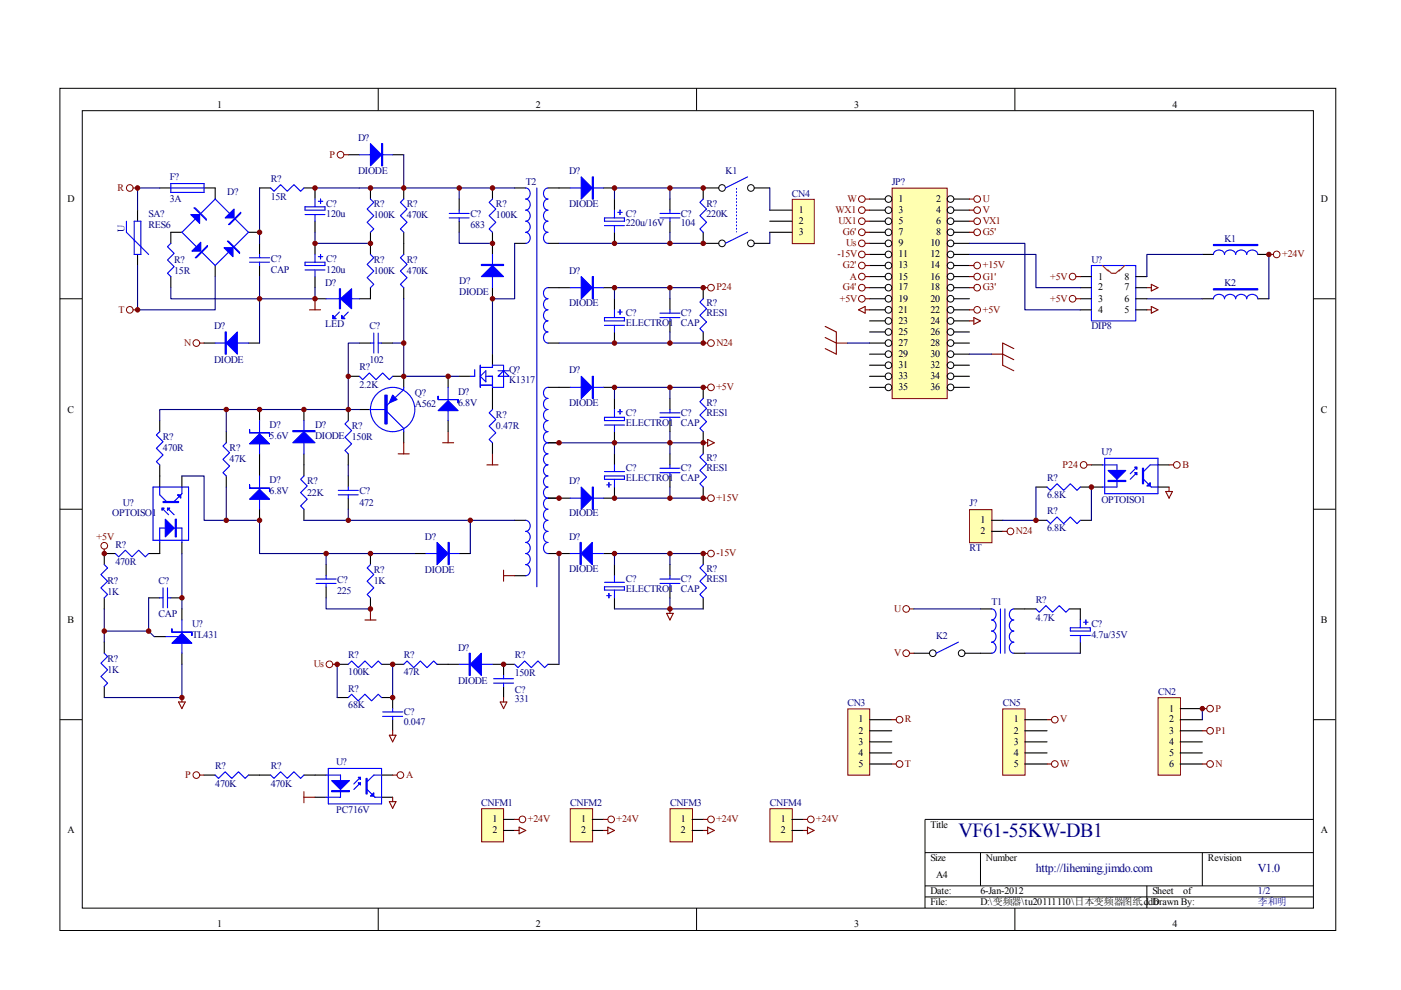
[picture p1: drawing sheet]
<svg xmlns="http://www.w3.org/2000/svg" width="297mm" height="210mm" viewBox="0 0 297 210" stroke-linecap="round" stroke-linejoin="round" font-family="sans-serif">
<g fill="none" stroke="#000" stroke-width=".21">
<path d="M12.7 18.7h270.5v178.6h-270.5zM80.2 18.7v4.7M147.7 18.7v4.7M215.2 18.7v4.7M17.4 23.5h261.1v169h-261.1zM12.7 63.3h4.7M278.4 63.3h4.7M12.7 108h4.7M278.4 108h4.7M12.7 152.6h4.7M278.4 152.6h4.7M278.4 173.7h-82.3v18.8"/>
<path d="M80.2 192.5v4.7M147.7 192.5v4.7M196.1 180.8h82.3M196.1 187.8h82.3M196.1 190.2h82.3M207.9 180.8v7M215.2 192.5v4.7M243.2 187.8v4.7M254.9 180.8v7"/>
</g>
<g fill="none" stroke="#000" stroke-width=".23">
<path d="M33.9 39.9h2.3M43.3 39.9h2.3v2.3M55 39.9h2.4M64.4 39.9h2.4v2.3M78.5 39.9v2.3M85.6 39.9v2.3M104.4 39.9v2.3M109.1 39.9h2.4M116.2 39.9h4.7M127.9 39.9h2.4M149.1 39.9v2.3M29.2 44.6v2.3"/>
<path d="M29.2 53.9v2.4M36.2 58.6v2.4M38.6 49.3h-2.4v2.3M45.6 56.3v2.3M52.7 49.3h2.3M55 51.6v2.3M55 56.3v2.3M66.8 46.9v2.4M66.8 51.6v2.3M66.8 58.6v2.4M78.5 49.3v4.6M85.6 49.3v4.6"/>
<path d="M97.4 42.2v2.4M97.4 46.9v2.4M104.4 49.3v4.6M109.1 51.6h2.4M116.2 51.6h2.3M130.3 42.2v2.4M130.3 49.3v2.3M142 42.2v2.4M142 46.9v2.4M149.1 49.3v2.3M43.3 72.7h2.3M52.7 72.7h2.3"/>
<path d="M66.8 63.3h2.3M73.8 79.8h2.4M76.2 72.7h2.3M78.5 61v2.3h-2.3M80.9 72.7h2.3M83.2 79.8h2.4v2.3M85.6 61v2.3M95 79.8v2.3M97.4 79.8h2.3M104.4 61v2.3M104.4 75.1v2.3M116.2 72.7h2.3"/>
<path d="M116.2 61h4.7M127.9 61h2.4M130.3 63.3v2.4M130.3 70.4v2.3M142 63.3v2.4M142 68v2.4M149.1 61v2.3M149.1 70.4v2.3M33.9 89.2v2.3M33.9 98.6v4.7M48 91.5v2.4M55 86.8v2.4"/>
<path d="M55 96.2v4.7M64.4 86.8v2.4M64.4 96.2v4.7M73.8 86.8v2.4M73.8 96.2v2.4M76.2 86.8h2.3M85.6 91.5v2.4M95 89.2v2.3M104.4 82.1v4.7M104.4 93.9v2.3M116.2 93.9h2.3M116.2 82.1h4.7"/>
<path d="M127.9 82.1h2.4M130.3 84.5v2.3M130.3 91.5v2.4M130.3 96.2v2.4M142 84.5v2.3M142 89.2v2.3M142 96.2v2.4M149.1 82.1v2.4M149.1 91.5v4.7M24.5 117.4h-2.4v2.3M33.9 115v2.4h-2.4M38.6 100.9v2.4"/>
<path d="M38.6 115v2.4M48 100.9v2.4M55 108v2.3M64.4 108v2.3M69.1 119.7v2.4M73.8 100.9v2.4M73.8 105.6v2.4M78.5 117.4v2.3M88 117.4h2.3M97.4 117.4h2.3M109.1 110.3h2.4M116.2 105.6h4.7"/>
<path d="M116.2 117.4h4.7M127.9 117.4h2.4M130.3 103.3v2.3h-2.4M130.3 119.7v2.4M142 100.9v2.4M142 119.7v2.4M149.1 103.3v2.3M149.1 117.4v2.3M22.1 126.8v2.3M22.1 136.2v2.3M31.5 126.8h2.4M32.7 135h2.3"/>
<path d="M36.2 126.8h2.4M38.6 129.1v2.4M38.6 138.5v2.4M69.1 124.4v2.4M78.5 126.8v2.3M109.1 122.1h2.4M130.3 126.8v2.3M142 124.4v2.4M149.1 126.8v2.3M22.1 145.5v2.4"/>
</g>
<g fill="none" stroke="#00f" stroke-width=".23">
<path d="M36.2 38.9h7.1v1.9h-7.1zM36.2 39.9h7.1M57.4 39.9l.7 .7 1.4-1.4 1.4 1.4 1.4-1.4 1.4 1.4 .7-.7M111.5 39.9a1.2 1.2 0 0 1 .9 1.1 1.2 1.2 0 0 1-.9 1.2 1.2 1.2 0 0 1 .9 1.2 1.2 1.2 0 0 1-.9 1.2 1.2 1.2 0 0 1 .9 1.1 1.2 1.2 0 0 1-.9 1.2 1.2 1.2 0 0 1 .9 1.2 1.2 1.2 0 0 1-.9 1.2 1.2 1.2 0 0 1 .9 1.1 1.2 1.2 0 0 1-.9 1.2M113.8 39.9v84.5M116.2 39.9a1.2 1.2 0 0 0-1 1.1 1.2 1.2 0 0 0 1 1.2 1.2 1.2 0 0 0-1 1.2 1.2 1.2 0 0 0 1 1.2 1.2 1.2 0 0 0-1 1.1 1.2 1.2 0 0 0 1 1.2 1.21 1.21 0 0 0-1 1.2 1.21 1.21 0 0 0 1 1.2 1.2 1.2 0 0 0-1 1.1 1.2 1.2 0 0 0 1 1.2M120.9 39.9h7M26.8 46.9v2.4l4.7 4.6M28.5 46.9h1.4v7h-1.4zM36.2 51.6l-.7 .7 1.4 1.4-1.4 1.4 1.4 1.4-1.4 1.4 .7 .7M41.2 44.1h.2l2.3 2.3v.3zM41.4 54.7l2.6-2.6v.2l-2.4 2.4z"/>
<path d="M41.4 46.4l-2.8 2.9 3 3M42.6 45.3l3-3.1 3.1 3.1M42.8 53.5l2.8 2.8 2.8-2.8M48.2 51.1h.2l2.4 2.4v.2zM48.4 47.6l2.6-2.6v.3l-2.3 2.3zM49.9 46.4l2.8 2.9-3.1 3M52.9 55.6h4.2M52.9 54.7h4.2M55 53.9v.8M55 55.6v.7M64.7 43.9h4.2v.7h-4.2zM64.7 55.6h4.2v.7h-4.2z"/>
<path d="M64.7 45.5h4.2M64.7 57.2h4.2M66.8 42.2v1.7M66.8 45.5v1.4M66.8 53.9v1.7M66.8 57.2v1.4M67.5 42.7h.9M67.5 54.4h.9M68 42.2v.9M68 53.9v1M78.5 42.2l.8 .7-1.5 1.4 1.5 1.4-1.5 1.4 1.5 1.4-.8 .8M78.5 53.9l.8 .8-1.5 1.4 1.5 1.4-1.5 1.4 1.5 1.4-.8 .7"/>
<path d="M85.6 42.2l-.7 .7 1.4 1.4-1.4 1.4 1.4 1.4-1.4 1.4 .7 .8M85.6 53.9l-.7 .8 1.4 1.4-1.4 1.4 1.4 1.4-1.4 1.4 .7 .7M95.2 45.3h4.3M95.2 46.2h4.3M97.4 44.6v.7M97.4 46.2v.7M104.4 42.2l-.7 .7 1.4 1.4-1.4 1.4 1.4 1.4-1.4 1.4 .7 .8M104.4 53.9v7.1M128.2 46.2h4.2v.7h-4.2zM128.2 47.8h4.2M130.3 44.6v1.6M130.3 47.8v1.5"/>
<path d="M131 45h.9M131.5 44.6v.9M139.9 45.3h4.3M139.9 46.2h4.3M142 44.6v.7M142 46.2v.7M149.1 42.2l-.7 .7 1.4 1.4-1.4 1.4 1.4 1.4-1.4 1.4 .7 .8M45.6 72.7h7.1M69.1 63.3h7.1M72 66.2l-1 .9M73.8 66.2l-.9 .9M76.2 79.8l.7 .7 1.4-1.4 1.4 1.4 1.4-1.4 1.4 1.4 .7-.7"/>
<path d="M78.5 72.7h.8M79.3 70.6v4.3M80.2 72.7h.7M80.2 70.6v4.3M100.7 78.4v1.4h-1M101.8 77.9h2.6v-.5h2.4v4.7h-2.4v-2.3h-1.4M101.8 77.4v4.7M101.8 79.8l1.2-1.2v2.4zM105.6 79.8l1.2-1.2 1.1 1.2zM105.6 78.6h2.3M116.2 65.7a1.2 1.2 0 0 0-1 1.2 1.2 1.2 0 0 0 1 1.1 1.2 1.2 0 0 0-1 1.2 1.2 1.2 0 0 0 1 1.2 1.2 1.2 0 0 0-1 1.2 1.2 1.2 0 0 0 1 1.1M116.2 61a1.2 1.2 0 0 0-1 1.2 1.2 1.2 0 0 0 1 1.1 1.2 1.2 0 0 0-1 1.2 1.2 1.2 0 0 0 1 1.2"/>
<path d="M120.9 61h7M128.2 67.3h4.2v.7h-4.2zM128.2 69h4.2M130.3 65.7v1.6M130.3 69v1.4M131 66.2h.9M131.5 65.7v.9M139.9 67.3h4.3M139.9 66.4h4.3M142 65.7v.7M142 67.3v.7M149.1 63.3l-.7 .7 1.4 1.5-1.4 1.4 1.4 1.4-1.4 1.4 .7 .7"/>
<path d="M33.9 91.5l-.7 .7 1.4 1.4-1.4 1.5 1.4 1.4-1.4 1.4 .7 .7M48 93.9l-.7 .7 1.4 1.4-1.4 1.4 1.4 1.4-1.4 1.4 .7 .7M55 89.2v7M64.4 89.2v7M73.8 89.2l-.7 .7 1.4 1.4-1.4 1.4 1.4 1.4-1.4 1.4 .7 .7M78.3 86.8h3.3M82.1 87.3l3.5 3.5v.7M85.6 82.1v.5l-3.5 3.3M95 82.1v7.1M101.8 81.7h2.6M104.4 86.8l-.7 .7 1.4 1.4-1.4 1.5 1.4 1.4-1.4 1.4 .7 .7M116.2 82.1a1.2 1.2 0 0 0-1 1.2 1.2 1.2 0 0 0 1 1.2 1.2 1.2 0 0 0-1 1.2 1.2 1.2 0 0 0 1 1.1 1.2 1.2 0 0 0-1 1.2 1.2 1.2 0 0 0 1 1.2 1.2 1.2 0 0 0-1 1.2 1.2 1.2 0 0 0 1 1.1 1.2 1.2 0 0 0-1 1.2 1.2 1.2 0 0 0 1 1.2 1.2 1.2 0 0 0-1 1.2 1.2 1.2 0 0 0 1 1.1"/>
<path d="M116.2 96.2a1.2 1.2 0 0 0-1 1.2 1.2 1.2 0 0 0 1 1.2 1.2 1.2 0 0 0-1 1.1 1.2 1.2 0 0 0 1 1.2 1.2 1.2 0 0 0-1 1.2 1.2 1.2 0 0 0 1 1.2 1.2 1.2 0 0 0-1 1.1 1.2 1.2 0 0 0 1 1.2 1.2 1.2 0 0 0-1 1.2 1.2 1.2 0 0 0 1 1.2 1.21 1.21 0 0 0-1 1.1 1.21 1.21 0 0 0 1 1.2 1.2 1.2 0 0 0-1 1.2 1.2 1.2 0 0 0 1 1.2 1.2 1.2 0 0 0-1 1.1 1.2 1.2 0 0 0 1 1.2 1.2 1.2 0 0 0-1 1.2 1.2 1.2 0 0 0 1 1.2M120.9 82.1h7M128.2 88.5h4.2v.7h-4.2zM128.2 90.1h4.2M128.2 100h4.2M130.3 86.8v1.7M130.3 90.1v1.4M130.3 98.6v1.4M131 87.3h.9M131.5 86.8v1M139.9 88.5h4.3M139.9 87.5h4.3"/>
<path d="M139.9 99.3h4.3M142 86.8v.7M142 88.5v.7M142 98.6v.7M149.1 84.5l-.7 .7 1.4 1.4-1.4 1.4 1.4 1.4-1.4 1.4 .7 .7M149.1 96.2l-.7 .7 1.4 1.4-1.4 1.4 1.4 1.5-1.4 1.4 .7 .7M22.1 119.7l.7 .7-1.4 1.4 1.4 1.4-1.4 1.4 1.4 1.5-.7 .7M24.5 117.4l.7 .7 1.4-1.4 1.4 1.4 1.4-1.4 1.4 1.4 .7-.7M32.5 103.3h7.5v11.2h-7.5zM33.9 115v-3h4.7v3M33.9 103.3v1.6l1.4 1.4M34.3 107.7l1.4 1.4"/>
<path d="M35.5 107.7l1.4 1.4M38.6 103.3v1.4l-1.7 1.6M55 100.9v7.1M64.4 100.9l-.7 .7 1.4 1.4-1.4 1.4 1.4 1.5-1.4 1.4 .7 .7M71.7 104h4.3M71.7 104.9h4.3M73.8 103.3v.7M73.8 104.9v.7M78.5 119.7l-.7 .7 1.5 1.4-1.5 1.4 1.5 1.4-1.5 1.5 .7 .7M90.3 117.4h7.1M111.5 110.3a1.2 1.2 0 0 1 .9 1.2 1.2 1.2 0 0 1-.9 1.2 1.2 1.2 0 0 1 .9 1.1 1.2 1.2 0 0 1-.9 1.2 1.2 1.2 0 0 1 .9 1.2 1.2 1.2 0 0 1-.9 1.2 1.2 1.2 0 0 1 .9 1.1 1.2 1.2 0 0 1-.9 1.2 1.2 1.2 0 0 1 .9 1.2 1.2 1.2 0 0 1-.9 1.2M120.9 117.4h7"/>
<path d="M120.9 105.6h7M128.2 100.9h4.2v.7h-4.2zM128.6 102.8h1M129.1 102.3v1M130.3 101.6v1.7M139.9 100.2h4.3M142 100.2v.7M149.1 119.7l-.7 .7 1.4 1.4-1.4 1.4 1.4 1.4-1.4 1.5 .7 .7M22.1 138.5l.7 .7-1.4 1.4 1.4 1.4-1.4 1.4 1.4 1.4-.7 .7M33.9 126.8h.7M34.6 124.6v4.3M35 135h3.3"/>
<path d="M35.5 126.8h.7M35.5 124.6v4.3M38.6 131.5v7M67 123.7h4.3M67 122.8h4.3M69.1 122.1v.7M69.1 123.7v.7M128.2 124.4h4.2v.7h-4.2zM128.2 123.5h4.2M128.6 126.3h1M129.1 125.8v1M130.3 122.1v1.4"/>
<path d="M130.3 125.1v1.7M139.9 123.7h4.3M139.9 122.8h4.3M142 122.1v.7M142 123.7v.7"/>
<circle cx="83.3" cy="86.8" r="4.7"/>
</g>
<g fill="#00f" stroke="#00f" stroke-width=".23">
<path d="M40.4 45.5h1.9v1.9z"/>
<path d="M47.7 46.2l1.9-1.9v1.9z"/>
<path d="M47.5 52.5h1.9v1.9z"/>
<path d="M40.7 53.2l1.9-1.8v1.8z"/>
<path d="M83.2 83.8l1 .9-1.7 .7z"/>
<path d="M102.1 58.6l2.3-2.3 2.4 2.3z"/>
<path d="M92.9 87.1l2.1-2.1 2.1 2.1z"/>
<path d="M35 110.1l1.9 1.9-1.9 1.8z"/>
<path d="M34.3 107.7h.5l-.5 .5z"/>
<path d="M35.5 107.7h.5l-.5 .5z"/>
<path d="M37.6 104.9h.7v.7z"/>
<path d="M62.1 93.9l2.3-2.4 2.4 2.4z"/>
<path d="M92.7 115l2.3 2.4-2.3 2.3z"/>
<path d="M52.9 94.1l2.1-2.1 2.1 2.1z"/>
<path d="M52.9 105.9l2.1-2.2 2.1 2.2z"/>
<path d="M36.4 136.4l2.2-2.1 2.1 2.1z"/>
<path d="M72.2 63.3l2.3-2.1v4.3z"/>
<path d="M70.5 66.9l.8 .7h-.8z"/>
<path d="M72.4 66.9l.7 .7h-.7z"/>
<path d="M50.3 70.4v4.7l-2.3-2.4z"/>
<path d="M123.2 37.5l2.4 2.4-2.4 2.3z"/>
<path d="M123.2 58.6l2.4 2.4-2.4 2.3z"/>
<path d="M123.2 79.8l2.4 2.3-2.4 2.4z"/>
<path d="M123.2 103.3l2.4 2.3-2.4 2.4z"/>
<path d="M123.2 117.4l2.4-2.4v4.7z"/>
<path d="M81.6 83.8h.5v6.1h-.5z" fill-rule="evenodd"/>
<path d="M102.1 56.1h4.7v.2h-4.7z" fill-rule="evenodd"/>
<path d="M92.9 84v.7h4.2v.7v-.7h-4.2z" fill-rule="evenodd"/>
<path d="M37.2 110.1h.2v3.7h-.2z" fill-rule="evenodd"/>
<path d="M34.6 106.3h3.3v.3h-3.3z" fill-rule="evenodd"/>
<path d="M62.1 91.3h4.7v.2h-4.7z" fill-rule="evenodd"/>
<path d="M95 115h.2v4.7h-.2z" fill-rule="evenodd"/>
<path d="M52.9 91.1v.7h4.2v.7v-.7h-4.2z" fill-rule="evenodd"/>
<path d="M52.9 102.8v.7h4.2v.7v-.7h-4.2z" fill-rule="evenodd"/>
<path d="M36.4 133.3v.7h4.3v.7v-.7h-4.3z" fill-rule="evenodd"/>
<path d="M72 61.2h.2v4.3h-.2z" fill-rule="evenodd"/>
<path d="M47.7 70.4h.3v4.7h-.3z" fill-rule="evenodd"/>
<path d="M125.6 37.5h.2v4.7h-.2z" fill-rule="evenodd"/>
<path d="M125.6 58.6h.2v4.7h-.2z" fill-rule="evenodd"/>
<path d="M125.6 79.8h.2v4.7h-.2z" fill-rule="evenodd"/>
<path d="M125.6 103.3h.2v4.7h-.2z" fill-rule="evenodd"/>
<path d="M123 115h.2v4.7h-.2z" fill-rule="evenodd"/>
</g>
<g fill="none" stroke="#800000" stroke-width=".21">
<circle cx="27.5" cy="39.9" r=".71"/>
<circle cx="27.5" cy="65.7" r=".71"/>
<circle cx="41.6" cy="72.7" r=".7"/>
<circle cx="150.7" cy="82.1" r=".71"/>
<circle cx="22.1" cy="115.7" r=".71"/>
<circle cx="150.7" cy="105.6" r=".71"/>
<circle cx="150.7" cy="117.4" r=".71"/>
</g>
<g fill="none" stroke="#800000" stroke-width=".23">
<path d="M28.2 39.9h1M28.2 65.7h1M42.3 72.7h1M65.6 65.7h2.4M66.8 63.3v2.4M84.4 96.2h2.4M85.6 93.9v2.3M93.8 93.9h2.4M95 91.5v2.4M103.2 98.6h2.4M104.4 96.2v2.4M149.1 82.1h.9"/>
<path d="M22.1 116.4v1M149.1 105.6h.9M149.1 117.4h.9M77.4 131.5h2.3M78.5 129.1v2.4M106.8 120.9v2.3M106.8 122.1h2.3M37.9 148.8h1.4l-.7 1.4zM38.6 147.9v.9"/>
</g>
<g fill="none" stroke="#000080" stroke-width=".23">
<path d="M33.9 39.9h-4.7v4.7M55 39.9v11.7M66.8 39.9h42.3M97.4 39.9v2.3M29.2 56.3v9.4h16.4v-7.1M55 58.6v14.1M66.8 49.3v2.3h11.7M97.4 49.3v2.3h7M109.1 51.6v11.7h-4.7v11.8M36.2 61v2.3h30.6v-2.3M76.2 72.7h-2.4v14.1h2.4M83.2 72.7h2.4"/>
<path d="M85.6 63.3v16.5h11.8M48 86.8h-14.1v2.4M73.8 86.8h-25.8v4.7M73.8 98.6v2.3M38.6 100.9h4.7v9.4h4.7M38.6 117.4v11.7M48 103.3v7h7v7.1h33M64.4 110.3h44.7M69.1 117.4v2.3M73.8 108v2.3M99.7 110.3v7.1M22.1 129.1v7.1"/>
<path d="M31.5 126.8v7h-9.4M31.5 133.8l1.2 1.2M69.1 126.8v2.3h9.4M38.6 140.9v7h-16.5"/>
</g>
<path d="M168.1 42.3h4.5v9.4h-4.5z" fill="#ffffb0"/>
<g fill="none" stroke="#800000" stroke-width=".21">
<path d="M168 42.3h4.6v9.4h-4.6z"/>
<circle cx="150.7" cy="61" r=".71"/>
<circle cx="150.7" cy="72.7" r=".71"/>
<circle cx="69.8" cy="140.8" r=".71"/>
<circle cx="41.6" cy="164.3" r=".7"/>
<circle cx="84.9" cy="164.3" r=".7"/>
</g>
<g fill="none" stroke="#000" stroke-width=".23">
<path d="M149.1 39.9h3.3M159.9 39.9h3.3M149.1 51.6h3.3M159.9 51.6h3.3M163.2 44.6h4.7M163.2 46.9h4.7M163.2 49.3h4.7M71.5 140.9h2.3M71.5 147.9h2.3M80.9 140.9h4.7M80.9 147.9h2.3v2.3M83.2 152.6v2.3"/>
<path d="M92.7 140.9h4.7M104.4 140.9h4.7M106.8 140.9v2.3M106.8 145.5v2.4M116.2 140.9h2.3M43.3 164.3h2.3M52.7 164.3h4.7M64.4 164.3h4.7M66.8 169h2.3M80.9 164.3h2.3M80.9 169h2.3"/>
</g>
<g fill="none" stroke="#000" stroke-width=".21">
<circle cx="153.1" cy="39.9" r=".71"/>
<circle cx="159.2" cy="39.9" r=".71"/>
<circle cx="153.1" cy="51.6" r=".71"/>
<circle cx="159.2" cy="51.6" r=".71"/>
</g>
<g fill="none" stroke="#00f" stroke-width=".23">
<path d="M158.5 37.5l-4.7 2.4M158.5 49.3l-4.7 2.3M73.8 140.9l.7-.8 1.5 1.5 1.4-1.5 1.4 1.5 1.4-1.5 .7 .8M73.8 147.9l.7-.7 1.5 1.4 1.4-1.4 1.4 1.4 1.4-1.4 .7 .7M81.1 151.9h4.3M81.1 150.9h4.3M83.2 150.2v.7M83.2 151.9v.7M85.6 140.9l.7-.8 1.4 1.5 1.4-1.5 1.4 1.5 1.4-1.5 .8 .8M97.4 140.9h7M104.6 144.8h4.3M104.6 143.9h4.3"/>
<path d="M106.8 143.2v.7M106.8 144.8v.7M109.1 140.9l.7 .7 1.4-1.5 1.4 1.5 1.5-1.5 1.4 1.5 .7-.7M45.6 164.3l.7 .7 1.4-1.4 1.4 1.4 1.5-1.4 1.4 1.4 .7-.7M57.4 164.3l.7 .7 1.4-1.4 1.4 1.4 1.4-1.4 1.4 1.4 .7-.7M69.1 164.3h3.1v4.7h-3.1M69.6 162.9h11.3v7.5h-11.3zM76.4 166l-1.4 1.4M76.4 164.8l-1.4 1.4M77.8 167.4l1.7 1.6h1.4M80.9 164.3h-1.6l-1.5 1.4"/>
</g>
<g fill="none" stroke="#000080" stroke-width=".23">
<path d="M142 39.9v2.3M149.1 39.9h-18.8v2.3M163.2 39.9v4.7M118.5 51.6h30.6M142 49.3v2.3M163.2 49.3v2.3M118.5 72.7h30.6M142 61v2.3M142 70.4v2.3M149.1 61h-18.8v2.3M118.5 93.9h30.6M130.3 93.9v2.3"/>
<path d="M142 82.1v2.4M142 91.5v4.7M149.1 82.1h-18.8v2.4M118.5 117.4v23.5M130.3 105.6h18.8M142 103.3v2.3M142 117.4v2.3M149.1 117.4h-18.8v2.3M130.3 129.1h18.8M142 126.8v2.3M71.5 140.9v7M83.2 140.9v7"/>
</g>
<g fill="none" stroke="#800000" stroke-width=".23">
<path d="M149.1 61h.9M149.1 72.7h.9M149.1 93.9h.9M150 93.2l1.4 .7-1.4 .7zM141.3 130h1.4l-.7 1.5zM142 129.1v.9M70.5 140.9h1M82.5 155.9h1.5l-.8 1.4zM83.2 154.9v1M106.1 148.8h1.4l-.7 1.4zM106.8 147.9v.9M42.3 164.3h1"/>
<path d="M64.4 167.9v2.3M64.4 169h2.4M82.5 170h1.5l-.8 1.4zM83.2 169v1M83.2 164.3h1"/>
</g>
<circle cx="142" cy="93.9" r=".47" fill="#800000" stroke="#800000" stroke-width=".21"/>
<g fill="#00f" stroke="#00f" stroke-width=".23">
<path d="M99.7 140.9l2.4-2.4v4.7z"/>
<path d="M70.3 165.5h3.8l-1.9 1.9z"/>
<path d="M76 164.8h.4v.5z"/>
<path d="M76 166h.4v.5z"/>
<path d="M78.5 168.8l.8-.7v.7z"/>
<path d="M99.5 138.5h.2v4.7h-.2z" fill-rule="evenodd"/>
<path d="M70.3 167.6h3.8v.3h-3.8z" fill-rule="evenodd"/>
<path d="M77.6 165h.2v3.3h-.2z" fill-rule="evenodd"/>
</g>
<path d="M156.2 39.9v9.4" fill="none" stroke="#00f" stroke-width=".21" stroke-dasharray=".4 .4 .4 .4 .4 .4 .4 .4" stroke-linecap="butt"/>
<path d="M189.2 40h11.6v44.5h-11.6z" fill="#ffffb0"/>
<g fill="none" stroke="#800000" stroke-width=".21">
<path d="M189.1 39.9h11.7v44.6h-11.7z"/>
<circle cx="182.7" cy="49.2" r=".71"/>
<circle cx="182.7" cy="51.6" r=".71"/>
<circle cx="182.7" cy="53.9" r=".71"/>
<circle cx="182.7" cy="44.6" r=".71"/>
<circle cx="182.7" cy="46.9" r=".71"/>
<circle cx="182.7" cy="56.3" r=".71"/>
<circle cx="182.7" cy="42.2" r=".71"/>
<circle cx="182.7" cy="58.6" r=".71"/>
<circle cx="207.2" cy="49.2" r=".71"/>
<circle cx="207.2" cy="44.6" r=".7"/>
<circle cx="207.2" cy="56.3" r=".7"/>
<circle cx="207.2" cy="46.9" r=".7"/>
<circle cx="207.2" cy="58.6" r=".7"/>
<circle cx="207.2" cy="42.2" r=".7"/>
<circle cx="227.4" cy="58.6" r=".7"/>
<circle cx="270.7" cy="53.9" r=".7"/>
<circle cx="182.7" cy="61" r=".71"/>
<circle cx="182.7" cy="63.3" r=".71"/>
<circle cx="207.2" cy="65.7" r=".71"/>
<circle cx="207.2" cy="61" r=".7"/>
<circle cx="227.4" cy="63.3" r=".7"/>
</g>
<g fill="none" stroke="#000" stroke-width=".21">
<circle cx="188.4" cy="49.2" r=".71"/>
<circle cx="188.4" cy="51.6" r=".71"/>
<circle cx="188.4" cy="53.9" r=".7"/>
<circle cx="188.4" cy="44.6" r=".7"/>
<circle cx="188.4" cy="46.9" r=".7"/>
<circle cx="188.4" cy="56.3" r=".7"/>
<circle cx="188.4" cy="58.6" r=".7"/>
<circle cx="188.4" cy="42.2" r=".7"/>
<circle cx="201.5" cy="51.6" r=".71"/>
<circle cx="201.5" cy="49.2" r=".71"/>
<circle cx="201.5" cy="53.9" r=".71"/>
<circle cx="201.5" cy="44.6" r=".71"/>
<circle cx="201.5" cy="46.9" r=".71"/>
<circle cx="201.5" cy="56.3" r=".71"/>
<circle cx="201.5" cy="42.2" r=".71"/>
<circle cx="201.5" cy="58.6" r=".71"/>
<circle cx="188.4" cy="79.8" r=".71"/>
<circle cx="188.4" cy="65.7" r=".71"/>
<circle cx="188.4" cy="68" r=".71"/>
<circle cx="188.4" cy="63.3" r=".7"/>
<circle cx="188.4" cy="75.1" r=".7"/>
<circle cx="188.4" cy="61" r=".7"/>
<circle cx="188.4" cy="72.7" r=".7"/>
<circle cx="188.4" cy="77.4" r=".7"/>
<circle cx="188.4" cy="70.4" r=".7"/>
<circle cx="201.5" cy="79.8" r=".71"/>
<circle cx="201.5" cy="65.7" r=".71"/>
<circle cx="201.5" cy="68" r=".71"/>
<circle cx="201.5" cy="61" r=".71"/>
<circle cx="201.5" cy="70.4" r=".71"/>
<circle cx="201.5" cy="72.7" r=".71"/>
<circle cx="201.5" cy="77.4" r=".71"/>
<circle cx="201.5" cy="75.1" r=".71"/>
<circle cx="201.5" cy="63.3" r=".71"/>
<circle cx="188.4" cy="82.1" r=".71"/>
<circle cx="201.5" cy="82.1" r=".71"/>
</g>
<g fill="none" stroke="#000" stroke-width=".23">
<path d="M184.4 42.2h3.3M184.4 44.6h3.3M184.4 46.9h3.3M184.4 49.3h3.3M184.4 51.6h3.3M184.4 53.9h3.3M184.4 56.3h3.3M184.4 58.6h3.3M202.2 42.2h3.3M202.2 44.6h3.3M202.2 46.9h3.3M202.2 49.3h3.3"/>
<path d="M202.2 51.6h3.3M202.2 53.9h3.3M202.2 56.3h3.3M202.2 58.6h3.3M229 58.6h2.4M240.8 58.6h2.4M254.9 53.9h2.4M266.7 53.9h2.3M184.4 61h3.3M184.4 63.3h3.3M184.4 65.7h3.3M184.4 68h3.3"/>
<path d="M184.4 70.4h3.3M184.4 72.7h3.3M184.4 75.1h3.3M184.4 77.4h3.3M184.4 79.8h3.3M202.2 61h3.3M202.2 63.3h3.3M202.2 65.7h3.3M202.2 68h3.3M202.2 70.4h3.3M202.2 72.7h3.3M202.2 75.1h3.3"/>
<path d="M202.2 77.4h3.3M202.2 79.8h3.3M229 61h2.4M229 63.3h2.4M229 65.7h2.4M240.8 61h2.4M240.8 63.3h2.4M240.8 65.7h2.4M254.9 63.3h2.4M266.7 63.3h2.3M184.4 82.1h3.3M202.2 82.1h3.3"/>
<path d="M231.4 98.6h2.4M245.5 98.6h2.4M231.4 103.3h2.4M245.5 103.3h2.4"/>
</g>
<g fill="none" stroke="#800000" stroke-width=".23">
<path d="M183.4 51.6h1M183.4 42.2h1M183.4 44.6h1M183.4 49.3h1M183.4 56.3h1M183.4 58.6h1M183.4 53.9h1M183.4 46.9h1M205.5 42.2h1M205.5 44.6h1M205.5 49.3h1M205.5 56.3h1"/>
<path d="M205.5 58.6h1M205.5 46.9h1M228.1 58.6h.9M269 53.9h1M175 69.2l2.3 1.2v4.7l-2.3-1.2M175 71.6l2.3 1.1h2.4M182 65.7l1.4-.7v1.4zM183.4 61h1M183.4 63.3h1M183.4 65.7h1M205.5 61h1M205.5 65.7h1"/>
<path d="M205.5 68h1M206.5 67.3l1.4 .7-1.4 .7zM210.2 75.1h2.4l2.3 1.2M214.9 73.9l-2.3-1.2v4.7l2.3 1.2M228.1 63.3h.9M243.2 61h.9M243.2 65.7h.9M244.1 60.3l1.4 .7-1.4 .7zM244.1 65l1.4 .7-1.4 .7z"/>
</g>
<path d="M231.4 56.3h9.4v11.7h-9.4zM257.3 54a1.21 1.21 0 0 1 1.1-1 1.21 1.21 0 0 1 1.2 1 1.21 1.21 0 0 1 1.2-1 1.21 1.21 0 0 1 1.2 1M262 54a1.21 1.21 0 0 1 1.1-1 1.21 1.21 0 0 1 1.2 1 1.21 1.21 0 0 1 1.2-1 1.21 1.21 0 0 1 1.2 1M257.3 63.3a1.21 1.21 0 0 1 1.1-.9 1.21 1.21 0 0 1 1.2 .9 1.21 1.21 0 0 1 1.2-.9 1.21 1.21 0 0 1 1.2 .9M262 63.3a1.21 1.21 0 0 1 1.1-.9 1.21 1.21 0 0 1 1.2 .9 1.21 1.21 0 0 1 1.2-.9 1.21 1.21 0 0 1 1.2 .9M233.8 98.6h3v4.7h-3M234.2 97.2h11.3v7.5h-11.3zM241 99l-1.4 1.4M245.5 98.6h-1.6l-1.4 1.4M241 100.2l-1.4 1.4M242.5 101.6l1.6 1.7h1.4" fill="none" stroke="#00f" stroke-width=".23"/>
<path d="M233.8 56.3l.9 .9h.2a1.16 1.16 0 0 0 1.9 .5l.5-.2v-.3h.2l1-.9" fill="none" stroke="#f00" stroke-width=".23"/>
<g fill="#00f" stroke="#00f" stroke-width=".23">
<path d="M234.9 99.7h3.8l-1.9 1.9z"/>
<path d="M240.6 99h.4v.5z"/>
<path d="M240.6 100.2h.4v.5z"/>
<path d="M243.2 103l.7-.7v.7z"/>
<path d="M257.3 51.8h9.4v.3h-9.4z" fill-rule="evenodd"/>
<path d="M257.3 61.2h9.4v.3h-9.4z" fill-rule="evenodd"/>
<path d="M234.9 101.9h3.8v.2h-3.8z" fill-rule="evenodd"/>
<path d="M242.2 99.3h.3v3.3h-.3z" fill-rule="evenodd"/>
</g>
<path d="M205.5 51.6h11.8v14.1h11.7M205.5 53.9h14.1v7.1h9.4M254.9 53.9h-11.7v4.7M269 53.9v9.4M179.7 72.7h4.7M205.5 75.1h4.7M243.2 63.3h11.7" fill="none" stroke="#000080" stroke-width=".23"/>
<circle cx="269" cy="53.9" r=".47" fill="#800000" stroke="#800000" stroke-width=".21"/>
<path d="M205.7 108.1h4.6v7h-4.6z" fill="#ffffb0"/>
<g fill="none" stroke="#800000" stroke-width=".21">
<path d="M205.6 108h4.7v7.1h-4.7z"/>
<circle cx="72.2" cy="32.8" r=".71"/>
<circle cx="229.8" cy="98.6" r=".71"/>
<circle cx="249.5" cy="98.6" r=".71"/>
<circle cx="214.2" cy="112.7" r=".71"/>
<circle cx="192.1" cy="129.1" r=".71"/>
<circle cx="192.1" cy="138.5" r=".7"/>
</g>
<g fill="none" stroke="#000" stroke-width=".23">
<path d="M73.8 32.8h2.4M83.2 32.8h2.4M210.2 110.3h2.4M210.2 112.7h2.4M219.6 110.3h2.4M219.6 103.3h2.4M229 110.3h2.4M229 103.3h2.4M193.8 138.5h3.3M204.6 138.5h5.6M207.9 129.1h2.3M214.9 129.1h4.7"/>
<path d="M214.9 138.5h2.4M226.7 129.1h2.3v2.4M229 136.2v2.3"/>
</g>
<g fill="none" stroke="#00f" stroke-width=".23">
<path d="M76.2 32.8h7M222 103.3l.7 .7 1.4-1.4 1.4 1.4 1.4-1.4 1.4 1.4 .7-.7M222 110.3l.7 .7 1.4-1.4 1.4 1.4 1.4-1.4 1.4 1.4 .7-.7M203.2 136.2l-4.7 2.3M210.2 129.1a1.2 1.2 0 0 1 1 1.2 1.2 1.2 0 0 1-1 1.2 1.2 1.2 0 0 1 1 1.1 1.2 1.2 0 0 1-1 1.2 1.2 1.2 0 0 1 1 1.2 1.2 1.2 0 0 1-1 1.2 1.2 1.2 0 0 1 1 1.1 1.2 1.2 0 0 1-1 1.2M212.1 129.1v9.4M213.1 129.1v9.4M214.9 129.1a1.2 1.2 0 0 0-.9 1.2 1.2 1.2 0 0 0 .9 1.2 1.2 1.2 0 0 0-.9 1.1 1.2 1.2 0 0 0 .9 1.2 1.2 1.2 0 0 0-.9 1.2 1.2 1.2 0 0 0 .9 1.2 1.2 1.2 0 0 0-.9 1.1 1.2 1.2 0 0 0 .9 1.2M219.6 129.1l.8 .7 1.4-1.4 1.4 1.4 1.4-1.4 1.4 1.4 .7-.7M226.9 133.1h4.3v.7h-4.3zM226.9 134.7h4.3M229 131.5v1.6"/>
<path d="M229 134.7v1.5M229.8 131.9h.9M230.2 131.5v.9"/>
</g>
<path d="M85.6 32.8v7.1M219.6 103.3v7h-7M231.4 103.3v7M193.8 129.1h14.1M217.3 138.5h11.7" fill="none" stroke="#000080" stroke-width=".23"/>
<g fill="#800000" stroke="#800000" stroke-width=".21">
<circle cx="231.4" cy="103.3" r=".47"/>
<circle cx="118.5" cy="93.9" r=".47"/>
<circle cx="118.5" cy="105.6" r=".47"/>
<circle cx="118.5" cy="117.4" r=".47"/>
<circle cx="55" cy="49.3" r=".47"/>
<circle cx="29.2" cy="39.9" r=".47"/>
<circle cx="29.2" cy="65.7" r=".47"/>
<circle cx="66.8" cy="39.9" r=".47"/>
<circle cx="78.5" cy="39.9" r=".47"/>
<circle cx="78.5" cy="51.6" r=".47"/>
<circle cx="66.8" cy="51.6" r=".47"/>
<circle cx="66.8" cy="63.3" r=".47"/>
<circle cx="55" cy="63.3" r=".47"/>
<circle cx="104.4" cy="51.6" r=".47"/>
<circle cx="104.4" cy="39.9" r=".47"/>
<circle cx="73.8" cy="86.8" r=".47"/>
<circle cx="85.6" cy="79.8" r=".47"/>
<circle cx="73.8" cy="79.8" r=".47"/>
<circle cx="78.5" cy="129.1" r=".47"/>
<circle cx="78.5" cy="117.4" r=".47"/>
<circle cx="104.4" cy="63.3" r=".47"/>
<circle cx="95" cy="79.8" r=".47"/>
<circle cx="97.4" cy="39.9" r=".47"/>
<circle cx="85.6" cy="72.7" r=".47"/>
<circle cx="64.4" cy="86.8" r=".47"/>
<circle cx="73.8" cy="110.3" r=".47"/>
<circle cx="55" cy="86.8" r=".47"/>
<circle cx="55" cy="110.3" r=".47"/>
<circle cx="48" cy="110.3" r=".47"/>
<circle cx="99.7" cy="110.3" r=".47"/>
<circle cx="48" cy="86.8" r=".47"/>
<circle cx="69.1" cy="117.4" r=".47"/>
<circle cx="22.1" cy="117.4" r=".47"/>
<circle cx="38.6" cy="126.8" r=".47"/>
<circle cx="22.1" cy="133.8" r=".47"/>
<circle cx="31.5" cy="133.8" r=".47"/>
<circle cx="38.6" cy="147.9" r=".47"/>
<circle cx="130.3" cy="39.9" r=".47"/>
<circle cx="130.3" cy="61" r=".47"/>
<circle cx="130.3" cy="82.1" r=".47"/>
<circle cx="130.3" cy="105.6" r=".47"/>
<circle cx="130.3" cy="117.4" r=".47"/>
<circle cx="130.3" cy="51.6" r=".47"/>
<circle cx="130.3" cy="72.7" r=".47"/>
<circle cx="130.3" cy="93.9" r=".47"/>
<circle cx="149.1" cy="93.9" r=".47"/>
<circle cx="149.1" cy="82.1" r=".47"/>
<circle cx="149.1" cy="105.6" r=".47"/>
<circle cx="149.1" cy="117.4" r=".47"/>
<circle cx="149.1" cy="72.7" r=".47"/>
<circle cx="149.1" cy="61" r=".47"/>
<circle cx="149.1" cy="51.6" r=".47"/>
<circle cx="149.1" cy="39.9" r=".47"/>
<circle cx="142" cy="39.9" r=".47"/>
<circle cx="142" cy="51.6" r=".47"/>
<circle cx="142" cy="129.1" r=".47"/>
<circle cx="142" cy="117.4" r=".47"/>
<circle cx="142" cy="82.1" r=".47"/>
<circle cx="142" cy="105.6" r=".47"/>
<circle cx="142" cy="72.7" r=".47"/>
<circle cx="142" cy="61" r=".47"/>
<circle cx="106.8" cy="140.8" r=".47"/>
<circle cx="83.2" cy="140.8" r=".47"/>
<circle cx="71.5" cy="140.8" r=".47"/>
<circle cx="83.2" cy="147.9" r=".47"/>
<circle cx="85.6" cy="39.9" r=".47"/>
<circle cx="219.6" cy="110.3" r=".47"/>
</g>
<path d="M72.9 32.8h.9M230.5 98.6h.9M247.9 98.6h.9M212.6 112.7h.9M247.2 104.2h1.4l-.7 1.4zM247.9 103.3v.9M192.8 129.1h1M192.8 138.5h1" fill="none" stroke="#800000" stroke-width=".23"/>
<g fill="none" stroke="#000" stroke-width=".21">
<circle cx="197.8" cy="138.5" r=".71"/>
<circle cx="203.9" cy="138.5" r=".7"/>
</g>
<g fill="#00f" stroke="#00f" stroke-width=".23">
<path d="M78.5 30.5l2.4 2.3-2.4 2.4z"/>
<path d="M80.9 30.5h.2v4.7h-.2z" fill-rule="evenodd"/>
</g>
<path d="M179.8 150.4h4.6v14h-4.6z" fill="#ffffb0"/>
<path d="M179.7 150.3h4.7v14.1h-4.7z" fill="none" stroke="#800000" stroke-width=".21"/>
<path d="M184.4 152.6h4.7M184.4 154.9h4.7M184.4 157.3h4.7M184.4 159.6h4.7M184.4 162h4.7" fill="none" stroke="#000" stroke-width=".23"/>
<path d="M212.7 150.4h4.6v14h-4.6z" fill="#ffffb0"/>
<path d="M212.6 150.3h4.7v14.1h-4.7z" fill="none" stroke="#800000" stroke-width=".21"/>
<path d="M217.3 152.6h4.7M217.3 154.9h4.7M217.3 157.3h4.7M217.3 159.6h4.7M217.3 162h4.7" fill="none" stroke="#000" stroke-width=".23"/>
<path d="M245.6 148h4.7v16.4h-4.7z" fill="#ffffb0"/>
<g fill="none" stroke="#800000" stroke-width=".21">
<path d="M245.5 147.9h4.8v16.5h-4.8z"/>
<circle cx="190.7" cy="152.6" r=".71"/>
<circle cx="223.6" cy="152.6" r=".7"/>
<circle cx="256.6" cy="154.9" r=".71"/>
<circle cx="256.6" cy="150.2" r=".71"/>
<circle cx="190.7" cy="162" r=".71"/>
<circle cx="223.6" cy="162" r=".7"/>
<circle cx="256.6" cy="162" r=".71"/>
</g>
<path d="M250.2 150.2h4.7M250.2 152.6h4.7M250.2 154.9h4.7M250.2 157.3h4.7M250.2 159.6h4.7M250.2 162h4.7" fill="none" stroke="#000" stroke-width=".23"/>
<path d="M189.1 152.6h.9M222 152.6h.9M254.9 150.2h1M254.9 154.9h1M189.1 162h.9M222 162h.9M254.9 162h1" fill="none" stroke="#800000" stroke-width=".23"/>
<path d="M254.9 150.2v2.4" fill="none" stroke="#000080" stroke-width=".23"/>
<circle cx="254.9" cy="150.2" r=".47" fill="#800000" stroke="#800000" stroke-width=".21"/>
<path d="M102.2 171.5h4.6v7h-4.6z" fill="#ffffb0"/>
<path d="M102.1 171.5h4.7v7h-4.7z" fill="none" stroke="#800000" stroke-width=".21"/>
<path d="M106.8 173.7h2.3M106.8 176.1h2.3" fill="none" stroke="#000" stroke-width=".23"/>
<path d="M121 171.5h4.6v7h-4.6z" fill="#ffffb0"/>
<path d="M120.9 171.5h4.7v7h-4.7z" fill="none" stroke="#800000" stroke-width=".21"/>
<path d="M125.6 173.7h2.3M125.6 176.1h2.3" fill="none" stroke="#000" stroke-width=".23"/>
<path d="M142.2 171.5h4.6v7h-4.6z" fill="#ffffb0"/>
<path d="M142.1 171.5h4.7v7h-4.7z" fill="none" stroke="#800000" stroke-width=".21"/>
<path d="M146.7 173.7h2.4M146.7 176.1h2.4" fill="none" stroke="#000" stroke-width=".23"/>
<path d="M163.3 171.5h4.7v7h-4.7z" fill="#ffffb0"/>
<g fill="none" stroke="#800000" stroke-width=".21">
<path d="M163.2 171.5h4.8v7h-4.8z"/>
<circle cx="110.8" cy="173.7" r=".71"/>
<circle cx="129.6" cy="173.7" r=".71"/>
<circle cx="150.7" cy="173.7" r=".71"/>
<circle cx="171.9" cy="173.7" r=".71"/>
</g>
<path d="M167.9 173.7h2.4M167.9 176.1h2.4" fill="none" stroke="#000" stroke-width=".23"/>
<path d="M109.1 173.7h1M109.1 176.1h1M110.1 175.4l1.4 .7-1.4 .7zM127.9 173.7h1M127.9 176.1h1M128.9 175.4l1.4 .7-1.4 .7zM149.1 173.7h.9M149.1 176.1h.9M150 175.4l1.4 .7-1.4 .7zM170.3 173.7h.9M170.3 176.1h.9M171.2 175.4l1.4 .7-1.4 .7z" fill="none" stroke="#800000" stroke-width=".23"/>
<text font-size="4.2" fill="#000080" x="203.2" y="177.4">VF61-55KW-DB1</text>
<g font-size="2.5" fill="#000080">
<text x="219.6" y="184.8">http://liheming.jimdo.com</text>
<text x="266.7" y="184.8">V1.0</text>
</g>
<g font-size="2.1">
<text x="46.1" y="22.9">1</text>
<text x="113.6" y="22.9">2</text>
<text x="181.1" y="22.9">3</text>
<text x="248.6" y="22.9">4</text>
<text x="14.3" y="42.8">D</text>
<text x="169.3" y="45.1">1</text>
<text x="169.3" y="47.5">2</text>
<text x="190.5" y="42.8">1</text>
<text x="190.5" y="45.1">3</text>
<text x="190.5" y="47.5">5</text>
<text x="198.5" y="42.8">2</text>
<text x="198.5" y="45.1">4</text>
<text x="198.5" y="47.5">6</text>
<text x="280.1" y="42.8">D</text>
<text x="169.3" y="49.9">3</text>
<text x="190.5" y="49.9">7</text>
<text x="190.5" y="52.2">9</text>
<text x="197.3" y="52.2">10</text>
<text x="198.5" y="49.9">8</text>
<text x="190.5" y="54.5">11</text>
<text x="190.5" y="56.9">13</text>
<text x="190.5" y="59.3">15</text>
<text x="197.3" y="54.5">12</text>
<text x="197.3" y="56.9">14</text>
<text x="197.3" y="59.3">16</text>
<text x="232.8" y="59.3">1</text>
<text x="238.4" y="59.3">8</text>
<text x="190.5" y="61.6">17</text>
<text x="190.5" y="63.9">19</text>
<text x="197.3" y="61.6">18</text>
<text x="197.3" y="63.9">20</text>
<text x="232.8" y="61.6">2</text>
<text x="232.8" y="63.9">3</text>
<text x="238.4" y="63.9">6</text>
<text x="238.4" y="61.6">7</text>
<text x="190.5" y="66.3">21</text>
<text x="190.5" y="68.7">23</text>
<text x="190.5" y="71">25</text>
<text x="197.3" y="66.3">22</text>
<text x="197.3" y="68.7">24</text>
<text x="197.3" y="71">26</text>
<text x="232.8" y="66.3">4</text>
<text x="238.4" y="66.3">5</text>
<text x="190.5" y="73.3">27</text>
<text x="190.5" y="75.7">29</text>
<text x="197.3" y="73.3">28</text>
<text x="197.3" y="75.7">30</text>
<text x="190.5" y="78.1">31</text>
<text x="190.5" y="80.4">33</text>
<text x="190.5" y="82.7">35</text>
<text x="197.3" y="78.1">32</text>
<text x="197.3" y="80.4">34</text>
<text x="197.3" y="82.7">36</text>
<text x="14.3" y="87.5">C</text>
<text x="280.1" y="87.5">C</text>
<text x="207.9" y="110.9">1</text>
<text x="207.9" y="113.3">2</text>
<text x="14.3" y="132.1">B</text>
<text x="280.1" y="132.1">B</text>
<text x="182" y="153.2">1</text>
<text x="182" y="155.5">2</text>
<text x="215" y="153.2">1</text>
<text x="215" y="155.5">2</text>
<text x="247.9" y="150.9">1</text>
<text x="247.9" y="153.2">2</text>
<text x="247.9" y="155.5">3</text>
<text x="182" y="157.9">3</text>
<text x="182" y="160.3">4</text>
<text x="215" y="157.9">3</text>
<text x="215" y="160.3">4</text>
<text x="247.9" y="157.9">4</text>
<text x="247.9" y="160.3">5</text>
<text x="182" y="162.6">5</text>
<text x="215" y="162.6">5</text>
<text x="247.9" y="162.6">6</text>
<text x="14.3" y="176.7">A</text>
<text x="104.4" y="174.3">1</text>
<text x="104.4" y="176.7">2</text>
<text x="123.2" y="174.3">1</text>
<text x="123.2" y="176.7">2</text>
<text x="144.4" y="174.3">1</text>
<text x="144.4" y="176.7">2</text>
<text x="165.5" y="174.3">1</text>
<text x="165.5" y="176.7">2</text>
<text x="197.3" y="175.5">Title</text>
<text x="280.1" y="176.7">A</text>
<text x="197.3" y="182.6">Size</text>
<text x="209" y="182.6">Number</text>
<text x="256.1" y="182.6">Revision</text>
<text x="197.3" y="189.6">Date:</text>
<text x="197.3" y="192">File:</text>
<text x="198.5" y="186.1">A4</text>
<text x="207.9" y="189.6">6-Jan-2012</text>
<text x="207.9" y="192">D:\变频器\tu20111110\日本变频器图纸.ddb</text>
<text x="244.3" y="189.6">Sheet</text>
<text x="244.3" y="192">Drawn By:</text>
<text x="250.9" y="189.6">of</text>
<text x="46.1" y="196.6">1</text>
<text x="113.6" y="196.6">2</text>
<text x="181.1" y="196.6">3</text>
<text x="248.6" y="196.6">4</text>
</g>
<g font-size="2.1" fill="#000080">
<text x="75.9" y="29.9">D?</text>
<text x="36" y="38.1">F?</text>
<text x="48.2" y="41.4">D?</text>
<text x="57.4" y="38.6">R?</text>
<text x="75.9" y="36.9">DIODE</text>
<text x="111.5" y="39.3">T2</text>
<text x="120.6" y="36.9">D?</text>
<text x="153.8" y="36.9">K1</text>
<text x="167.9" y="41.7">CN4</text>
<text x="189.1" y="39.3">JP?</text>
<text x="31.5" y="46.1">SA?</text>
<text x="36" y="42.8">3A</text>
<text x="57.4" y="42.3">15R</text>
<text x="69.2" y="43.8">C?</text>
<text x="69.2" y="46.1">120u</text>
<text x="79.2" y="44">R?</text>
<text x="79.2" y="46.3">100K</text>
<text x="86.3" y="44">R?</text>
<text x="86.3" y="46.3">470K</text>
<text x="99.7" y="46.1">C?</text>
<text x="105.2" y="44">R?</text>
<text x="105.2" y="46.3">100K</text>
<text x="120.6" y="43.8">DIODE</text>
<text x="132.7" y="45.9">C?</text>
<text x="144.4" y="45.9">C?</text>
<text x="149.8" y="43.8">R?</text>
<text x="149.8" y="45.9">220K</text>
<text x="26.4" y="49.3" transform="rotate(-90 26.4 49.3)">U</text>
<text x="31.5" y="48.4">RES6</text>
<text x="99.7" y="48.4">683</text>
<text x="132.7" y="48">220u/16V</text>
<text x="144.4" y="48">104</text>
<text x="259.6" y="51.2">K1</text>
<text x="36.9" y="55.7">R?</text>
<text x="36.9" y="58.1">15R</text>
<text x="57.4" y="55.5">C?</text>
<text x="57.4" y="57.8">CAP</text>
<text x="69.2" y="55.5">C?</text>
<text x="69.2" y="57.8">120u</text>
<text x="79.2" y="55.7">R?</text>
<text x="79.2" y="58.1">100K</text>
<text x="86.3" y="55.7">R?</text>
<text x="86.3" y="58.1">470K</text>
<text x="120.6" y="58.1">D?</text>
<text x="231.4" y="55.7">U?</text>
<text x="68.9" y="60.6">D?</text>
<text x="97.4" y="60.2">D?</text>
<text x="97.4" y="62.5">DIODE</text>
<text x="120.6" y="64.9">DIODE</text>
<text x="149.8" y="64.9">R?</text>
<text x="259.6" y="60.6">K2</text>
<text x="45.4" y="69.8">D?</text>
<text x="68.9" y="69.4">LED</text>
<text x="78.3" y="69.8">C?</text>
<text x="132.7" y="67">C?</text>
<text x="132.7" y="69.1">ELECTRO1 CAP</text>
<text x="144.4" y="67">C?</text>
<text x="149.8" y="67">RES1</text>
<text x="231.4" y="69.8">DIP8</text>
<text x="45.4" y="76.9">DIODE</text>
<text x="78.3" y="76.9">102</text>
<text x="76.2" y="78.5">R?</text>
<text x="76.2" y="82.3">2.2K</text>
<text x="88" y="83.9">Q?</text>
<text x="97.1" y="83.7">D?</text>
<text x="107.9" y="79">Q?</text>
<text x="107.9" y="81.3">K1317</text>
<text x="120.6" y="79.2">D?</text>
<text x="88" y="86.3">A562</text>
<text x="97.1" y="86">6.8V</text>
<text x="105.2" y="88.6">R?</text>
<text x="120.6" y="86">DIODE</text>
<text x="132.7" y="88.2">C?</text>
<text x="144.4" y="88.2">C?</text>
<text x="149.8" y="86">R?</text>
<text x="149.8" y="88.2">RES1</text>
<text x="34.5" y="93.3">R?</text>
<text x="34.5" y="95.7">470R</text>
<text x="48.7" y="95.7">R?</text>
<text x="57.1" y="90.7">D?</text>
<text x="57.1" y="93.1">5.6V</text>
<text x="66.8" y="90.7">D?</text>
<text x="66.8" y="93.1">DIODE</text>
<text x="74.6" y="90.9">R?</text>
<text x="74.6" y="93.3">150R</text>
<text x="105.2" y="90.9">0.47R</text>
<text x="132.7" y="90.3">ELECTRO1 CAP</text>
<text x="48.7" y="98">47K</text>
<text x="132.7" y="99.9">C?</text>
<text x="144.4" y="99.9">C?</text>
<text x="149.8" y="97.8">R?</text>
<text x="149.8" y="99.9">RES1</text>
<text x="233.5" y="96.4">U?</text>
<text x="26.1" y="107.2">U?</text>
<text x="57.1" y="102.5">D?</text>
<text x="57.1" y="104.8">6.8V</text>
<text x="65.1" y="102.7">R?</text>
<text x="65.1" y="105.1">22K</text>
<text x="76.2" y="104.8">C?</text>
<text x="76.2" y="107.2">472</text>
<text x="120.6" y="102.7">D?</text>
<text x="132.7" y="102">ELECTRO1 CAP</text>
<text x="205.6" y="107.4">J?</text>
<text x="222" y="102">R?</text>
<text x="222" y="105.5">6.8K</text>
<text x="233.5" y="106.7">OPTOISO1</text>
<text x="23.8" y="109.5">OPTOISO1</text>
<text x="120.6" y="109.5">DIODE</text>
<text x="222" y="109.1">R?</text>
<text x="222" y="112.5">6.8K</text>
<text x="24.5" y="116.1">R?</text>
<text x="24.5" y="119.8">470R</text>
<text x="90.1" y="114.5">D?</text>
<text x="120.6" y="114.5">D?</text>
<text x="205.6" y="116.8">RT</text>
<text x="22.8" y="123.9">R?</text>
<text x="33.6" y="123.9">C?</text>
<text x="71.5" y="123.6">C?</text>
<text x="71.5" y="125.9">225</text>
<text x="79.2" y="121.5">R?</text>
<text x="79.2" y="123.9">1K</text>
<text x="90.1" y="121.5">DIODE</text>
<text x="120.6" y="121.3">DIODE</text>
<text x="132.7" y="123.4">C?</text>
<text x="132.7" y="125.5">ELECTRO1 CAP</text>
<text x="144.4" y="123.4">C?</text>
<text x="149.8" y="121.3">R?</text>
<text x="149.8" y="123.4">RES1</text>
<text x="22.8" y="126.2">1K</text>
<text x="33.6" y="130.9">CAP</text>
<text x="210.2" y="128.3">T1</text>
<text x="219.6" y="127.9">R?</text>
<text x="219.6" y="131.6">4.7K</text>
<text x="40.7" y="133">U?</text>
<text x="40.7" y="135.3">TL431</text>
<text x="97.1" y="137.9">D?</text>
<text x="198.5" y="135.6">K2</text>
<text x="231.4" y="133">C?</text>
<text x="231.4" y="135.3">4.7u/35V</text>
<text x="22.8" y="140.3">R?</text>
<text x="22.8" y="142.6">1K</text>
<text x="73.8" y="139.5">R?</text>
<text x="73.8" y="143.1">100K</text>
<text x="85.6" y="139.5">R?</text>
<text x="85.6" y="143.1">47R</text>
<text x="109.1" y="139.5">R?</text>
<text x="109.1" y="143.4">150R</text>
<text x="73.8" y="146.7">R?</text>
<text x="97.1" y="145">DIODE</text>
<text x="109.1" y="146.8">C?</text>
<text x="109.1" y="148.9">331</text>
<text x="179.7" y="149.7">CN3</text>
<text x="212.6" y="149.7">CN5</text>
<text x="245.5" y="147.3">CN2</text>
<text x="73.8" y="150.1">68K</text>
<text x="85.6" y="151.6">C?</text>
<text x="85.6" y="153.7">0.047</text>
<text x="45.6" y="163.1">R?</text>
<text x="45.6" y="166.8">470K</text>
<text x="57.4" y="163.1">R?</text>
<text x="57.4" y="166.8">470K</text>
<text x="71.3" y="162.2">U?</text>
<text x="71.3" y="172.5">PC716V</text>
<text x="102" y="170.8">CNFM1</text>
<text x="120.9" y="170.8">CNFM2</text>
<text x="142.1" y="170.8">CNFM3</text>
<text x="163.2" y="170.8">CNFM4</text>
<text x="266.7" y="192">李和明</text>
<text x="266.7" y="189.6">1/2</text>
</g>
<g font-size="2.1" fill="#800000">
<text x="69.8" y="33.5">P</text>
<text x="24.9" y="40.5">R</text>
<text x="177.1" y="45.1">WX1</text>
<text x="177.8" y="47.5">UX1</text>
<text x="179.7" y="42.8">W</text>
<text x="208.4" y="42.8">U</text>
<text x="208.4" y="45.1">V</text>
<text x="208.4" y="47.5">VX1</text>
<text x="178.7" y="49.9">G6'</text>
<text x="179.4" y="52.2">Us</text>
<text x="208.4" y="49.9">G5'</text>
<text x="177.5" y="54.5">-15V</text>
<text x="178.7" y="56.9">G2'</text>
<text x="180.2" y="59.3">A</text>
<text x="208.4" y="56.9">+15V</text>
<text x="208.4" y="59.3">G1'</text>
<text x="222.7" y="59.3">+5V</text>
<text x="271.9" y="54.5">+24V</text>
<text x="151.9" y="61.6">P24</text>
<text x="178.1" y="63.9">+5V</text>
<text x="178.7" y="61.6">G4'</text>
<text x="208.4" y="61.6">G3'</text>
<text x="222.7" y="63.9">+5V</text>
<text x="25.1" y="66.3">T</text>
<text x="208.4" y="66.3">+5V</text>
<text x="39" y="73.3">N</text>
<text x="151.9" y="73.3">N24</text>
<text x="151.9" y="82.7">+5V</text>
<text x="225.3" y="99.2">P24</text>
<text x="250.7" y="99.2">B</text>
<text x="151.9" y="106.2">+15V</text>
<text x="215.4" y="113.3">N24</text>
<text x="20.5" y="114.5">+5V</text>
<text x="151.9" y="118">-15V</text>
<text x="189.6" y="129.7">U</text>
<text x="66.5" y="141.5">Us</text>
<text x="189.6" y="139.1">V</text>
<text x="191.9" y="153.2">R</text>
<text x="224.8" y="153.2">V</text>
<text x="257.7" y="150.9">P</text>
<text x="257.7" y="155.5">P1</text>
<text x="39.3" y="164.9">P</text>
<text x="86.1" y="164.9">A</text>
<text x="191.9" y="162.6">T</text>
<text x="224.8" y="162.6">W</text>
<text x="257.7" y="162.6">N</text>
<text x="111.9" y="174.3">+24V</text>
<text x="130.7" y="174.3">+24V</text>
<text x="151.9" y="174.3">+24V</text>
<text x="173.1" y="174.3">+24V</text>
</g>
</svg>
